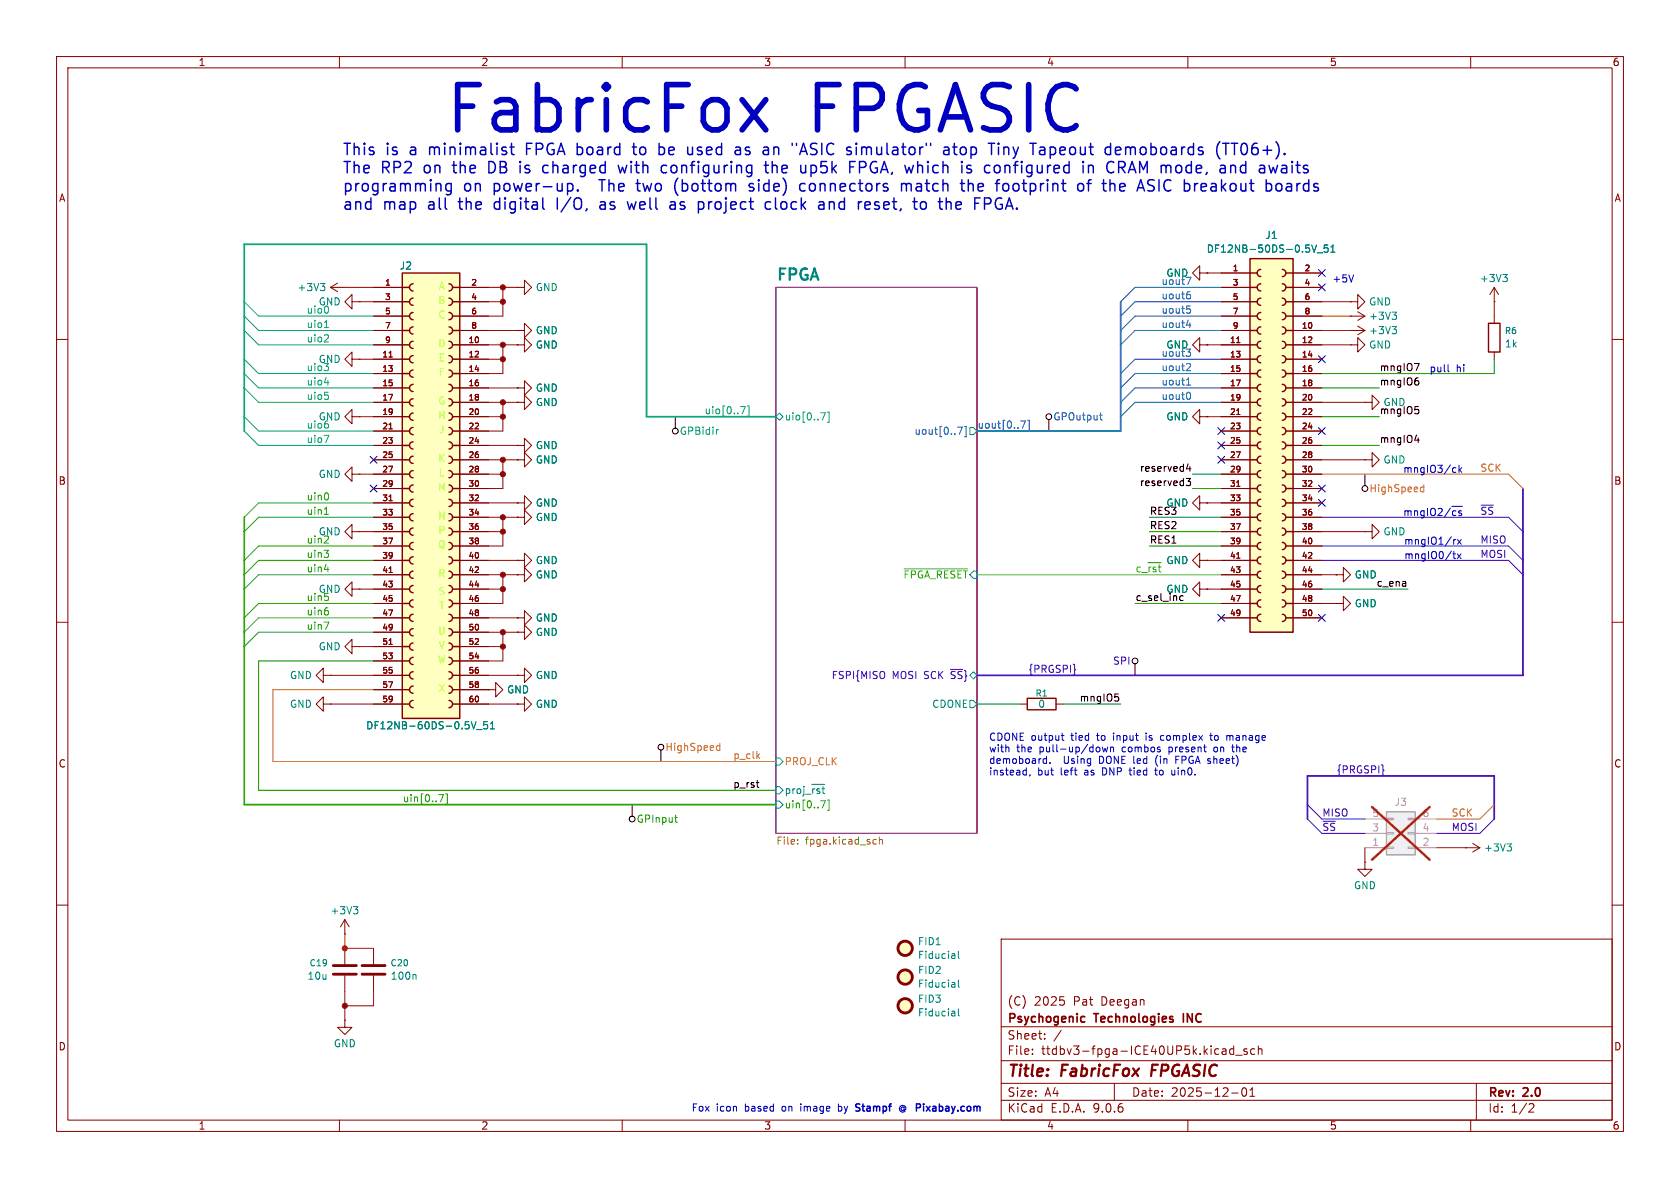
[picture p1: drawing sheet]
<svg xmlns="http://www.w3.org/2000/svg" width="297mm" height="210mm" viewBox="0 0 297 210" stroke-linecap="round" stroke-linejoin="round" font-family="sans-serif">
<path d="M0 0h297v210h-297z" fill="#fff" stroke="#fff" stroke-width=".18"/>
<g fill="none" stroke="#840000" stroke-width=".18">
<path d="M10 10h277v190h-277zM12 12h273v186h-273zM60 10v2M110 10v2M160 10v2M210 10v2M260 10v2M10 60h2M91.4 78.7h1.3v1.3l1.3-1.3-1.3-1.2v1.2M91.4 78.7h.1M285 60h2M91.4 81.3h1.3v1.3l1.3-1.3-1.3-1.3v1.3"/>
<path d="M91.4 81.3h.1M91.4 91.4h1.3v1.3l1.3-1.3-1.3-1.2v1.2M91.4 91.4h.1M91.4 88.9h1.3v1.3l1.3-1.3-1.3-1.3v1.3M91.4 88.9h.1M10 110h2M236.2 101.6h1.3v-1.3l1.3 1.3-1.3 1.3v-1.3M236.2 101.6h.1M285 110h2M57.1 124.5v1.2l-1.2-1.2 1.2-1.3v1.3h1.3M58.4 124.5h.1M241.3 152.4v1.3h1.3l-1.3 1.2-1.3-1.2h1.3"/>
<path d="M241.3 152.4h.1M259.1 149.9h.1M259.1 149.9h2.5M260.3 149.1l1.3 .8M261.6 149.9l-1.3 .7M10 160h2M177 166h108v32h-108zM187.4 176.2h.7M188 176.8l.2 .3-.2 .5M285 160h2M60 198v2M110 198v2"/>
<path d="M160 198v2M177 194.5h108M177 191.5h108M177 187.5h108M177 181.5h108M182.5 186.3v.1M182.5 185.5v.1M184.7 183.6v.1M184.7 182.8v.1M187.6 182.1l-1.3 2M197 191.5v3M210 198v2"/>
<path d="M216.5 185.4l.2 .2v.8M216.7 186.3l-.1 .1M216.7 185.8h-.1M217.7 193.2h1.2M218.1 184.9v1.5M218.1 185.5l-.4-.1-.3 .3v.4l.1 .2h.6M218.5 186.5h1.1M219.7 192.4l.2-.1a.81 .81 0 0 1 .6 .6 .81 .81 0 0 1-.3 .8l-.2 .1a.81 .81 0 0 1-.3-1.4zM220.5 185.5l-.4-.1-.2 .2 .1 .2 .5 .2v.3h-.6M221 193.8h.8M221 192.7l.4-.4v1.5M221.8 185.5l-.4-.1-.3 .3v.4l.1 .2h.6"/>
<path d="M222.5 185.5l.2-.1 .3 .1 .1 .9M222.5 184.9v1.5M260 198v2M261 191.5v6.5M270.5 195.1l.5 .1 .2 .3-1 1.1h1"/>
</g>
<path d="M203.7 188.2l-.2 2" fill="none" stroke="#840000" stroke-width=".4"/>
<path d="M191.3 179.7l.5 .1M209.2 179.2v1.5M191.8 180.6l-.5 .1" fill="none" stroke="#840000" stroke-width=".3"/>
<path d="M137.2 50.8h35.5v96.5h-35.5z" fill="none" stroke="#840084" stroke-width=".18"/>
<path d="M137.2 73.7l.6-.7 .6 .7-.6 .6zM171.4 75.6h.7l.6 .6-.6 .6h-.7zM137.2 134h.6l.6 .6-.6 .7h-.6zM137.2 139.1h.6l.6 .6-.6 .6h-.6zM143.5 138.7h2.3M171.4 123.8h.7l.6 .7-.6 .6h-.7zM137.2 141.6h.6l.6 .6-.6 .7h-.6zM266.4 149.2h.8l-.4 .5M267 149.7l.2 .2v.3l-.2 .2" fill="none" stroke="#008484" stroke-width=".18"/>
<path d="M145.9 141.5l-.5 1.3M146.6 141.4v1.8h-.3" fill="none" stroke="#2ea400" stroke-width=".18"/>
<path d="M159.9 100.6h11.1" fill="none" stroke="#4cb103" stroke-width=".18"/>
<path d="M169.3 75.5h.8l-.5 1.3M170.5 75.4h.3v1.8h-.3" fill="none" stroke="#0063c0" stroke-width=".18"/>
<path d="M145.1 73h.8l-.5 1.2M146.3 72.8h.3v1.9h-.3" fill="none" stroke="#01a67a" stroke-width=".18"/>
<path d="M141 149.1v.1M141 148.4v.2M154.6 148.4h.3M154.9 149.2h-.3M155.5 148.5l.1-.1h.3l.1 .8M155.5 148v1.2" fill="none" stroke="#848400" stroke-width=".18"/>
<path d="M245.1 143.5h5.1v7.6h-5.1z" fill="#f0f0f0"/>
<path d="M245.1 143.5h5.1v7.6h-5.1z" fill="none" stroke="#a1a1a1" stroke-width=".25"/>
<path d="M241.3 149.9h3.8M241.3 147.3h3.8M241.3 144.8h3.8M245.1 149.7h1.3v.3h-1.3zM245.1 147.2h1.3v.2h-1.3zM245.1 144.7h1.3v.2h-1.3zM248.9 149.7h1.3v.3h-1.3zM248.9 147.2h1.3v.2h-1.3zM248.9 144.7h1.3v.2h-1.3zM250.2 149.9h3.8M250.2 147.3h3.8M250.2 144.8h3.8" fill="none" stroke="#a1a1a1" stroke-width=".18"/>
<path d="M242.5 142.7l10.3 9.3M252.8 142.7l-10.3 9.3" fill="none" stroke="#ff2626" stroke-width=".46"/>
<path d="M57.1 119.4v1.3l-1.2-1.3 1.2-1.3v1.3h1.3M58.4 119.4h.1M62.2 114.3v1.3l-1.2-1.3 1.2-1.3v1.3h1.3M62.2 104.1v1.3l-1.2-1.3 1.2-1.2v1.2h1.3M63.5 114.3h.1M63.5 104.1h.1M236.2 106.7h1.3v-1.3l1.3 1.3-1.3 1.3v-1.3M236.2 106.7h.1" fill="none" stroke="#840000" stroke-width=".18"/>
<path d="M71.1 48.3h10.2v78.7h-10.2z" fill="#ffffc2"/>
<g fill="none" stroke="#840000" stroke-width=".25">
<path d="M71.1 48.3h10.2v78.7h-10.2zM71.1 50.8h1.3M71.1 53.3h1.3M71.1 55.9h1.3M71.1 58.4h1.3M73 50.2a.64 .64 0 0 0-.6 .6 .64 .64 0 0 0 .6 .6M73 52.7a.64 .64 0 0 0-.6 .6 .64 .64 0 0 0 .6 .7M73 55.2a.64 .64 0 0 0-.6 .7 .64 .64 0 0 0 .6 .6M73 57.8a.64 .64 0 0 0-.6 .6 .64 .64 0 0 0 .6 .7M79.4 50.2a.64 .64 0 0 1 .6 .6 .64 .64 0 0 1-.6 .6M79.4 52.7a.64 .64 0 0 1 .6 .6 .64 .64 0 0 1-.6 .7M79.4 55.2a.64 .64 0 0 1 .6 .7 .64 .64 0 0 1-.6 .6"/>
<path d="M79.4 57.8a.64 .64 0 0 1 .6 .6 .64 .64 0 0 1-.6 .7M80 50.8h1.3M80 53.3h1.3M80 55.9h1.3M80 58.4h1.3M71.1 61h1.3M71.1 63.5h1.3M71.1 66h1.3M71.1 68.6h1.3M71.1 71.1h1.3M71.1 73.7h1.3M71.1 76.2h1.3"/>
<path d="M71.1 78.7h1.3M73 60.3a.64 .64 0 0 0-.6 .7 .64 .64 0 0 0 .6 .6M73 62.9a.64 .64 0 0 0-.6 .6 .64 .64 0 0 0 .6 .6M73 65.4a.64 .64 0 0 0-.6 .6 .64 .64 0 0 0 .6 .7M73 67.9a.64 .64 0 0 0-.6 .7 .64 .64 0 0 0 .6 .6M73 70.5a.64 .64 0 0 0-.6 .6 .64 .64 0 0 0 .6 .7M73 73a.64 .64 0 0 0-.6 .7 .64 .64 0 0 0 .6 .6M73 75.6a.64 .64 0 0 0-.6 .6 .64 .64 0 0 0 .6 .6M73 78.1a.64 .64 0 0 0-.6 .6 .64 .64 0 0 0 .6 .7M79.4 60.3a.64 .64 0 0 1 .6 .7 .64 .64 0 0 1-.6 .6M79.4 62.9a.64 .64 0 0 1 .6 .6 .64 .64 0 0 1-.6 .6M79.4 65.4a.64 .64 0 0 1 .6 .6 .64 .64 0 0 1-.6 .7"/>
<path d="M79.4 67.9a.64 .64 0 0 1 .6 .7 .64 .64 0 0 1-.6 .6M79.4 70.5a.64 .64 0 0 1 .6 .6 .64 .64 0 0 1-.6 .7M79.4 73a.64 .64 0 0 1 .6 .7 .64 .64 0 0 1-.6 .6M79.4 75.6a.64 .64 0 0 1 .6 .6 .64 .64 0 0 1-.6 .6M79.4 78.1a.64 .64 0 0 1 .6 .6 .64 .64 0 0 1-.6 .7M80 61h1.3M80 63.5h1.3M80 66h1.3M80 68.6h1.3M80 71.1h1.3M80 73.7h1.3M80 76.2h1.3"/>
<path d="M80 78.7h1.3M71.1 81.3h1.3M71.1 83.8h1.3M71.1 86.4h1.3M71.1 88.9h1.3M71.1 91.4h1.3M71.1 94h1.3M71.1 96.5h1.3M71.1 99.1h1.3M73 80.6a.64 .64 0 0 0-.6 .7 .64 .64 0 0 0 .6 .6M73 83.2a.64 .64 0 0 0-.6 .6 .64 .64 0 0 0 .6 .7M73 85.7a.64 .64 0 0 0-.6 .7 .64 .64 0 0 0 .6 .6"/>
<path d="M73 88.3a.64 .64 0 0 0-.6 .6 .64 .64 0 0 0 .6 .6M73 90.8a.64 .64 0 0 0-.6 .6 .64 .64 0 0 0 .6 .7M73 93.3a.64 .64 0 0 0-.6 .7 .64 .64 0 0 0 .6 .6M73 95.9a.64 .64 0 0 0-.6 .6 .64 .64 0 0 0 .6 .7M73 98.4a.64 .64 0 0 0-.6 .7 .64 .64 0 0 0 .6 .6M79.4 80.6a.64 .64 0 0 1 .6 .7 .64 .64 0 0 1-.6 .6M79.4 83.2a.64 .64 0 0 1 .6 .6 .64 .64 0 0 1-.6 .7M79.4 85.7a.64 .64 0 0 1 .6 .7 .64 .64 0 0 1-.6 .6M79.4 88.3a.64 .64 0 0 1 .6 .6 .64 .64 0 0 1-.6 .6M79.4 90.8a.64 .64 0 0 1 .6 .6 .64 .64 0 0 1-.6 .7M79.4 93.3a.64 .64 0 0 1 .6 .7 .64 .64 0 0 1-.6 .6M79.4 95.9a.64 .64 0 0 1 .6 .6 .64 .64 0 0 1-.6 .7"/>
<path d="M79.4 98.4a.64 .64 0 0 1 .6 .7 .64 .64 0 0 1-.6 .6M80 81.3h1.3M80 83.8h1.3M80 86.4h1.3M80 88.9h1.3M80 91.4h1.3M80 94h1.3M80 96.5h1.3M80 99.1h1.3M71.1 101.6h1.3M71.1 104.1h1.3M71.1 106.7h1.3"/>
<path d="M71.1 109.2h1.3M71.1 111.8h1.3M71.1 114.3h1.3M71.1 116.8h1.3M71.1 119.4h1.3M73 101a.64 .64 0 0 0-.6 .6 .64 .64 0 0 0 .6 .6M73 103.5a.64 .64 0 0 0-.6 .6 .64 .64 0 0 0 .6 .7M73 106a.64 .64 0 0 0-.6 .7 .64 .64 0 0 0 .6 .6M73 108.6a.64 .64 0 0 0-.6 .6 .64 .64 0 0 0 .6 .7M73 111.1a.64 .64 0 0 0-.6 .7 .64 .64 0 0 0 .6 .6M73 113.7a.64 .64 0 0 0-.6 .6 .64 .64 0 0 0 .6 .6M73 116.2a.64 .64 0 0 0-.6 .6 .64 .64 0 0 0 .6 .7"/>
<path d="M73 118.7a.64 .64 0 0 0-.6 .7 .64 .64 0 0 0 .6 .6M79.4 101a.64 .64 0 0 1 .6 .6 .64 .64 0 0 1-.6 .6M79.4 103.5a.64 .64 0 0 1 .6 .6 .64 .64 0 0 1-.6 .7M79.4 106a.64 .64 0 0 1 .6 .7 .64 .64 0 0 1-.6 .6M79.4 108.6a.64 .64 0 0 1 .6 .6 .64 .64 0 0 1-.6 .7M79.4 111.1a.64 .64 0 0 1 .6 .7 .64 .64 0 0 1-.6 .6M79.4 113.7a.64 .64 0 0 1 .6 .6 .64 .64 0 0 1-.6 .6M79.4 116.2a.64 .64 0 0 1 .6 .6 .64 .64 0 0 1-.6 .7M79.4 118.7a.64 .64 0 0 1 .6 .7 .64 .64 0 0 1-.6 .6M80 101.6h1.3M80 104.1h1.3M80 106.7h1.3"/>
<path d="M80 109.2h1.3M80 111.8h1.3M80 114.3h1.3M80 116.8h1.3M80 119.4h1.3M71.1 121.9h1.3M71.1 124.5h1.3M73 121.3a.64 .64 0 0 0-.6 .6 .64 .64 0 0 0 .6 .7M73 123.8a.64 .64 0 0 0-.6 .7 .64 .64 0 0 0 .6 .6M79.4 121.3a.64 .64 0 0 1 .6 .6 .64 .64 0 0 1-.6 .7M79.4 123.8a.64 .64 0 0 1 .6 .7 .64 .64 0 0 1-.6 .6M80 121.9h1.3"/>
<path d="M80 124.5h1.3"/>
</g>
<g fill="none" stroke="#840000" stroke-width=".18">
<path d="M66 50.8h5.1M66 53.3h5.1M66 55.9h5.1M66 58.4h5.1M81.3 50.8h5.1M81.3 53.3h5.1M81.3 55.9h5.1M81.3 58.4h5.1M66 61h5.1M66 63.5h5.1M66 66h5.1M66 68.6h5.1"/>
<path d="M66 71.1h5.1M66 73.7h5.1M66 76.2h5.1M66 78.7h5.1M68.8 63.1h.6M68.8 75.8h.6M81.3 61h5.1M81.3 63.5h5.1M81.3 66h5.1M81.3 68.6h5.1M81.3 71.1h5.1M81.3 73.7h5.1"/>
<path d="M81.3 76.2h5.1M81.3 78.7h5.1M212.1 73.7v-1.3l-1.3 1.3 1.3 1.2v-1.2h1.3M213.4 73.7h.1M66 81.3h5.1M66 83.8h5.1M66 86.4h5.1M66 88.9h5.1M66 91.4h5.1M66 94h5.1M66 96.5h5.1M66 99.1h5.1"/>
<path d="M68.8 88.5h.6M81.3 81.3h5.1M81.3 83.8h5.1M81.3 86.4h5.1M81.3 88.9h5.1M81.3 91.4h5.1M81.3 94h5.1M81.3 96.5h5.1M81.3 99.1h5.1M212.1 99.1v-1.3l-1.3 1.3 1.3 1.2v-1.2h1.3M213.4 99.1h.1M66 101.6h5.1"/>
<path d="M66 104.1h5.1M66 106.7h5.1M66 109.2h5.1M66 111.8h5.1M66 114.3h5.1M66 116.8h5.1M66 119.4h5.1M68.8 101.2h.6M68.8 113.9h.6M81.3 101.6h5.1M81.3 104.1h5.1M81.3 106.7h5.1"/>
<path d="M81.3 109.2h5.1M81.3 111.8h5.1M81.3 114.3h5.1M81.3 116.8h5.1M81.3 119.4h5.1M66 121.9h5.1M66 124.5h5.1M81.3 121.9h5.1M81.3 124.5h5.1"/>
</g>
<path d="M84.2 127.6l-.5 1.2M84.3 129h.9M86.1 127.6h-.6v.6l.2-.1h.4l.1 .2-.1 .4-.1 .1-.5-.1M86.7 128.8h.7M86.7 127.9l.4-.3v1.2" fill="none" stroke="#008484" stroke-width=".18"/>
<path d="M221 45.7h7.6v66.1h-7.6z" fill="#ffffc2"/>
<g fill="none" stroke="#840000" stroke-width=".25">
<path d="M221 45.7h7.6v66.1h-7.6zM221 48.3h1.2M221 50.8h1.2M221 53.3h1.2M221 55.9h1.2M221 58.4h1.2M222.9 47.6a.64 .64 0 0 0-.6 .7 .64 .64 0 0 0 .6 .6M222.9 50.2a.64 .64 0 0 0-.6 .6 .64 .64 0 0 0 .6 .6M222.9 52.7a.64 .64 0 0 0-.6 .6 .64 .64 0 0 0 .6 .7M222.9 55.2a.64 .64 0 0 0-.6 .7 .64 .64 0 0 0 .6 .6M222.9 57.8a.64 .64 0 0 0-.6 .6 .64 .64 0 0 0 .6 .7M226.7 47.6a.64 .64 0 0 1 .6 .7 .64 .64 0 0 1-.6 .6"/>
<path d="M226.7 50.2a.64 .64 0 0 1 .6 .6 .64 .64 0 0 1-.6 .6M226.7 52.7a.64 .64 0 0 1 .6 .6 .64 .64 0 0 1-.6 .7M226.7 55.2a.64 .64 0 0 1 .6 .7 .64 .64 0 0 1-.6 .6M226.7 57.8a.64 .64 0 0 1 .6 .6 .64 .64 0 0 1-.6 .7M227.3 48.3h1.3M227.3 50.8h1.3M227.3 53.3h1.3M227.3 55.9h1.3M227.3 58.4h1.3M263.1 57.2h2.1v5h-2.1zM221 61h1.2M221 63.5h1.2"/>
<path d="M221 66h1.2M221 68.6h1.2M221 71.1h1.2M221 73.7h1.2M221 76.2h1.2M221 78.7h1.2M222.9 60.3a.64 .64 0 0 0-.6 .7 .64 .64 0 0 0 .6 .6M222.9 62.9a.64 .64 0 0 0-.6 .6 .64 .64 0 0 0 .6 .6M222.9 65.4a.64 .64 0 0 0-.6 .6 .64 .64 0 0 0 .6 .7M222.9 67.9a.64 .64 0 0 0-.6 .7 .64 .64 0 0 0 .6 .6M222.9 70.5a.64 .64 0 0 0-.6 .6 .64 .64 0 0 0 .6 .7M222.9 73a.64 .64 0 0 0-.6 .7 .64 .64 0 0 0 .6 .6"/>
<path d="M222.9 75.6a.64 .64 0 0 0-.6 .6 .64 .64 0 0 0 .6 .6M222.9 78.1a.64 .64 0 0 0-.6 .6 .64 .64 0 0 0 .6 .7M226.7 60.3a.64 .64 0 0 1 .6 .7 .64 .64 0 0 1-.6 .6M226.7 62.9a.64 .64 0 0 1 .6 .6 .64 .64 0 0 1-.6 .6M226.7 65.4a.64 .64 0 0 1 .6 .6 .64 .64 0 0 1-.6 .7M226.7 67.9a.64 .64 0 0 1 .6 .7 .64 .64 0 0 1-.6 .6M226.7 70.5a.64 .64 0 0 1 .6 .6 .64 .64 0 0 1-.6 .7M226.7 73a.64 .64 0 0 1 .6 .7 .64 .64 0 0 1-.6 .6M226.7 75.6a.64 .64 0 0 1 .6 .6 .64 .64 0 0 1-.6 .6M226.7 78.1a.64 .64 0 0 1 .6 .6 .64 .64 0 0 1-.6 .7M227.3 61h1.3M227.3 63.5h1.3"/>
<path d="M227.3 66h1.3M227.3 68.6h1.3M227.3 71.1h1.3M227.3 73.7h1.3M227.3 76.2h1.3M227.3 78.7h1.3M221 81.3h1.2M221 83.8h1.2M221 86.4h1.2M221 88.9h1.2M221 91.4h1.2M221 94h1.2"/>
<path d="M221 96.5h1.2M221 99.1h1.2M222.9 80.6a.64 .64 0 0 0-.6 .7 .64 .64 0 0 0 .6 .6M222.9 83.2a.64 .64 0 0 0-.6 .6 .64 .64 0 0 0 .6 .7M222.9 85.7a.64 .64 0 0 0-.6 .7 .64 .64 0 0 0 .6 .6M222.9 88.3a.64 .64 0 0 0-.6 .6 .64 .64 0 0 0 .6 .6M222.9 90.8a.64 .64 0 0 0-.6 .6 .64 .64 0 0 0 .6 .7M222.9 93.3a.64 .64 0 0 0-.6 .7 .64 .64 0 0 0 .6 .6M222.9 95.9a.64 .64 0 0 0-.6 .6 .64 .64 0 0 0 .6 .7M222.9 98.4a.64 .64 0 0 0-.6 .7 .64 .64 0 0 0 .6 .6M226.7 80.6a.64 .64 0 0 1 .6 .7 .64 .64 0 0 1-.6 .6M226.7 83.2a.64 .64 0 0 1 .6 .6 .64 .64 0 0 1-.6 .7"/>
<path d="M226.7 85.7a.64 .64 0 0 1 .6 .7 .64 .64 0 0 1-.6 .6M226.7 88.3a.64 .64 0 0 1 .6 .6 .64 .64 0 0 1-.6 .6M226.7 90.8a.64 .64 0 0 1 .6 .6 .64 .64 0 0 1-.6 .7M226.7 93.3a.64 .64 0 0 1 .6 .7 .64 .64 0 0 1-.6 .6M226.7 95.9a.64 .64 0 0 1 .6 .6 .64 .64 0 0 1-.6 .7M226.7 98.4a.64 .64 0 0 1 .6 .7 .64 .64 0 0 1-.6 .6M227.3 81.3h1.3M227.3 83.8h1.3M227.3 86.4h1.3M227.3 88.9h1.3M227.3 91.4h1.3M227.3 94h1.3"/>
<path d="M227.3 96.5h1.3M227.3 99.1h1.3M221 101.6h1.2M221 104.1h1.2M221 106.7h1.2M221 109.2h1.2M222.9 101a.64 .64 0 0 0-.6 .6 .64 .64 0 0 0 .6 .6M222.9 103.5a.64 .64 0 0 0-.6 .6 .64 .64 0 0 0 .6 .7M222.9 106a.64 .64 0 0 0-.6 .7 .64 .64 0 0 0 .6 .6M222.9 108.6a.64 .64 0 0 0-.6 .6 .64 .64 0 0 0 .6 .7M226.7 101a.64 .64 0 0 1 .6 .6 .64 .64 0 0 1-.6 .6M226.7 103.5a.64 .64 0 0 1 .6 .6 .64 .64 0 0 1-.6 .7"/>
<path d="M226.7 106a.64 .64 0 0 1 .6 .7 .64 .64 0 0 1-.6 .6M226.7 108.6a.64 .64 0 0 1 .6 .6 .64 .64 0 0 1-.6 .7M227.3 101.6h1.3M227.3 104.1h1.3M227.3 106.7h1.3M227.3 109.2h1.3M181.6 123.4h5.1v2.1h-5.1z"/>
</g>
<g fill="none" stroke="#840000" stroke-width=".18">
<path d="M58.4 50.8h2.6M58.4 50.8l1.3 .8M59.7 50l-1.3 .8M61 50.8h.1M62.2 53.3v1.3l-1.2-1.3 1.2-1.2v1.2h1.3M63.5 53.3h.1M66 50.8h5.1M66 53.3h5.1M66 55.9h5.1M66 58.4h5.1M81.3 50.8h5.1M81.3 53.3h5.1"/>
<path d="M81.3 55.9h5.1M81.3 58.4h5.1M91.4 58.4h1.3v1.3l1.3-1.3-1.3-1.2v1.2M91.4 58.4h.1M91.4 50.8h1.3v1.3l1.3-1.3-1.3-1.3v1.3M91.4 50.8h.1M212.1 48.3v-1.3l-1.3 1.3 1.3 1.2v-1.2h1.3M213.4 48.3h.1M215.9 48.3h5.1M215.9 50.8h5.1M215.9 53.3h5.1M215.9 55.9h5.1"/>
<path d="M215.9 58.4h5.1M228.6 48.3h5.1M228.6 50.8h5.1M228.6 53.3h5.1M228.6 55.9h5.1M228.6 58.4h5.1M238.8 58.4h.1M238.8 55.9h.1M238.8 53.3h1.2v-1.2l1.3 1.2-1.3 1.3v-1.3M238.8 53.3h.1M238.8 55.9h2.5M238.8 58.4h2.5"/>
<path d="M240 57.7l1.3 .7M240 55.1l1.3 .8M241.3 58.4l-1.3 .8M241.3 55.9l-1.3 .7M264.2 53.3h.1M264.2 50.8l-.8 1.3M264.2 50.8l.7 1.3M264.2 50.8v2.5M264.2 55.9v1.3M62.2 63.5v1.3l-1.2-1.3 1.2-1.3v1.3h1.3M62.2 73.7v1.2l-1.2-1.2 1.2-1.3v1.3h1.3M63.5 63.5h.1"/>
<path d="M63.5 73.7h.1M66 61h5.1M66 63.5h5.1M66 66h5.1M66 68.6h5.1M66 71.1h5.1M66 73.7h5.1M66 76.2h5.1M66 78.7h5.1M68.8 63.1h.6M68.8 75.8h.6M81.3 61h5.1"/>
<path d="M81.3 63.5h5.1M81.3 66h5.1M81.3 68.6h5.1M81.3 71.1h5.1M81.3 73.7h5.1M81.3 76.2h5.1M81.3 78.7h5.1M91.4 61h1.3v1.2l1.3-1.2-1.3-1.3v1.3M91.4 61h.1M91.4 71.1h1.3v1.3l1.3-1.3-1.3-1.2v1.2M91.4 71.1h.1M91.4 68.6h1.3v1.3l1.3-1.3-1.3-1.3v1.3"/>
<path d="M91.4 68.6h.1M91.4 78.7h.1M212.1 61v-1.3l-1.3 1.3 1.3 1.2v-1.2h1.3M213.4 61h.1M213.4 73.7h.1M215.9 61h5.1M215.9 63.5h5.1M215.9 66h5.1M215.9 68.6h5.1M215.9 71.1h5.1M215.9 73.7h5.1M215.9 76.2h5.1"/>
<path d="M215.9 78.7h5.1M218.6 60.6h.6M218.6 73.3h.6M228.6 61h5.1M228.6 63.5h5.1M228.6 66h5.1M228.6 68.6h5.1M228.6 71.1h5.1M228.6 73.7h5.1M228.6 76.2h5.1M228.6 78.7h5.1M238.8 61h1.2v-1.3l1.3 1.3-1.3 1.2v-1.2"/>
<path d="M238.8 61h.1M241.3 71.1h1.3v-1.2l1.2 1.2-1.2 1.3v-1.3M241.3 71.1h.1M264.2 62.2v1.3M62.2 94v1.3l-1.2-1.3 1.2-1.3v1.3h1.3M62.2 83.8v1.3l-1.2-1.3 1.2-1.2v1.2h1.3M63.5 94h.1M63.5 83.8h.1M66 81.3h5.1M66 83.8h5.1M66 86.4h5.1M66 88.9h5.1"/>
<path d="M66 91.4h5.1M66 94h5.1M66 96.5h5.1M66 99.1h5.1M68.8 88.5h.6M81.3 81.3h5.1M81.3 83.8h5.1M81.3 86.4h5.1M81.3 88.9h5.1M81.3 91.4h5.1M81.3 94h5.1M81.3 96.5h5.1"/>
<path d="M81.3 99.1h5.1M91.4 99.1h1.3v1.2l1.3-1.2-1.3-1.3v1.3M91.4 99.1h.1M91.4 88.9h.1M91.4 91.4h.1M91.4 81.3h.1M212.1 88.9v-1.3l-1.3 1.3 1.3 1.3v-1.3h1.3M213.4 88.9h.1M213.4 99.1h.1M215.9 81.3h5.1M215.9 83.8h5.1M215.9 86.4h5.1"/>
<path d="M215.9 88.9h5.1M215.9 91.4h5.1M215.9 94h5.1M215.9 96.5h5.1M215.9 99.1h5.1M218.6 86h.6M218.6 98.7h.6M228.6 81.3h5.1M228.6 83.8h5.1M228.6 86.4h5.1M228.6 88.9h5.1M228.6 91.4h5.1"/>
<path d="M228.6 94h5.1M228.6 96.5h5.1M228.6 99.1h5.1M241.3 81.3h1.3v-1.3l1.2 1.3-1.2 1.3v-1.3M241.3 81.3h.1M241.3 94h1.3v-1.3l1.2 1.3-1.2 1.3v-1.3M241.3 94h.1M66 101.6h5.1M66 104.1h5.1M66 106.7h5.1M66 109.2h5.1M66 111.8h5.1"/>
<path d="M66 114.3h5.1M66 116.8h5.1M66 119.4h5.1M68.8 101.2h.6M68.8 113.9h.6M81.3 101.6h5.1M81.3 104.1h5.1M81.3 106.7h5.1M81.3 109.2h5.1M81.3 111.8h5.1M81.3 114.3h5.1M81.3 116.8h5.1"/>
<path d="M81.3 119.4h5.1M91.4 101.6h1.3v1.3l1.3-1.3-1.3-1.3v1.3M91.4 101.6h.1M91.4 109.2h1.3v1.3l1.3-1.3-1.3-1.2v1.2M91.4 109.2h.1M91.4 119.4h1.3v1.3l1.3-1.3-1.3-1.3v1.3M91.4 119.4h.1M91.4 111.8h1.3v1.2l1.3-1.2-1.3-1.3v1.3M91.4 111.8h.1M212.1 104.1v-1.2l-1.3 1.2 1.3 1.3v-1.3h1.3M213.4 104.1h.1M215.9 101.6h5.1"/>
<path d="M215.9 104.1h5.1M215.9 106.7h5.1M215.9 109.2h5.1M228.6 101.6h5.1M228.6 104.1h5.1M228.6 106.7h5.1M228.6 109.2h5.1M236.2 106.7h.1M236.2 101.6h.1M66 124.5h5.1M66 121.9h5.1M81.3 124.5h5.1"/>
<path d="M81.3 121.9h5.1M86.4 121.9h1.2v1.3l1.3-1.3-1.3-1.2v1.2M86.4 121.9h.1M91.4 124.5h1.3v1.2l1.3-1.2-1.3-1.3v1.3M91.4 124.5h.1M180.3 124.5h1.3M186.7 124.5h1.3M61 165.1h.1M61 162.6v2.5M61 167.6v2.8M61 172.5v2.8M61 162.6l.7 1.2"/>
<path d="M61 162.6l-.8 1.2M66 167.6v2.8M66 172.5v2.8M61 180.3v1.3h-1.3l1.3 1.3 1.2-1.3h-1.2M61 180.3h.1"/>
</g>
<g fill="none" stroke="#008484" stroke-width=".18">
<path d="M56.6 50.1h.8l-.4 .5M57.2 50.6l.2 .2v.3l-.2 .3M232.7 43.3l-.4 1.3M232.9 44.7h.9M234.7 43.3h-.6v.6l.2-.1 .4 .1 .1 .1-.1 .5-.1 .1-.5-.1M235.3 44.6h.7M235.3 43.7l.3-.4v1.3M246.1 57.7h.8l-.4 .5M246.1 55.2h.8l-.4 .5M246.6 58.2l.3 .3v.3l-.3 .2M246.6 55.7l.3 .2v.3l-.3 .3M265.7 48.5h.8l-.5 .5"/>
<path d="M266.2 49l.3 .2v.3l-.3 .3M84.2 127.6l-.5 1.2M84.3 129h.9M86.1 127.6h-.6v.6l.2-.1h.4l.1 .2-.1 .4-.1 .1-.5-.1M86.7 128.8h.7M86.7 127.9l.4-.3v1.2M62.5 160.3h.8l-.5 .5M63 160.8l.3 .2v.3l-.3 .2M73.4 172.3l.1 .1v.7M168.8 168.6v.8M168.8 173.7v.8M168.8 178.8v.8"/>
<path d="M168.8 169.4h-.1M168.8 168.9h-.1M168.8 179.5l-.1 .1M168.8 179l-.1 .1M168.8 174.5h-.1M168.8 174h-.1M169.4 168.2v1.1l.2 .1M169.4 173.2v1.1l.2 .2M169.4 178.3v1.1l.2 .2"/>
</g>
<g fill="none" stroke="#840000" stroke-width=".51">
<path d="M58.9 170.7h4.1M58.9 172.2h4.1M64 170.7h4.1M64 172.2h4.1"/>
<circle cx="160" cy="172.7" r="1.27"/>
<circle cx="160" cy="177.8" r="1.27"/>
<circle cx="160" cy="167.6" r="1.27"/>
</g>
<g fill="#ffffc2" stroke="#ffffc2" stroke-width=".18">
<circle cx="160" cy="167.6" r="1.27"/>
<circle cx="160" cy="177.8" r="1.27"/>
<circle cx="160" cy="172.7" r="1.27"/>
</g>
<g fill="none" stroke="#000" stroke-width=".18">
<path d="M119.4 73.7v2M185.4 74.2v2M250 64.3h.9l-.5 1.2M250.1 77.8h.8M250.2 71.9h.6M250.5 66.8h.2M250.6 67.3l.2 .2v.3l-.2 .3M250.6 72.4l.2 .2v.3l-.2 .2M250.7 77.4v.8M209.7 84.6h.8l-.4 .5 .3 .1v.5l-.2 .1h-.4M210.1 82l-.3 .9h.7M210.4 82.5v.8"/>
<path d="M241.3 83.8v2.1M200.7 117.3v2.1M208.6 106l.2 .2 .4-.1M116.8 132.6v2M133.7 138.3h.5M133.9 139.1l.3 .1M197.1 122.7h.6M197.5 123.2l.3 .2v.3l-.3 .2M111.8 142.2v2.1"/>
<circle cx="119.4" cy="76.2" r=".51"/>
<circle cx="185.4" cy="73.7" r=".51"/>
<circle cx="241.3" cy="86.4" r=".51"/>
<circle cx="200.7" cy="116.8" r=".51"/>
<circle cx="116.8" cy="132.1" r=".51"/>
<circle cx="111.8" cy="144.8" r=".51"/>
</g>
<path d="M233.7 83.8h33l2.5 2.6M251.2 86.9h.5M251.2 86.2h.5M251.7 85.7v1.2M66 121.9h-17.7v12.7h88.9M126.8 132.6h.5M126.8 131.9h.5M127.3 131.4v1.3M133.9 133.6l.4 .5M134.3 133.3l-.5 .4M264.2 142.2l-2.6 2.6h-7.6" fill="none" stroke="#ed8200" stroke-width=".18"/>
<g fill="none" stroke="#2ea400" stroke-width=".18">
<path d="M57.3 97.3h.8l-.4 .5M57.4 90.9h.7M58 87.2l.1 .4-.1 .7M58 97.8l.1 .2-.1 .5M58 95.3l-.7 .7h.8M66 88.9h-20.3l-2.5 2.5M66 96.5h-20.3l-2.5 2.6M66 91.4h-20.3l-2.5 2.6M66 99.1h-20.3l-2.5 2.5M57.3 110h.8l-.5 1.2M57.4 100.7h.7M58 108l.1 .2-.1 .4"/>
<path d="M58.1 105.6l-.1 .5M66 111.8h-20.3l-2.5 2.5M66 109.2h-20.3l-2.5 2.6M66 101.6h-20.3l-2.5 2.5M66 106.7h-20.3l-2.5 2.5M77.6 140.5h.8l-.5 1.2M78.8 140.3h.3v1.9h-.3M119.3 144.5h.5M119.5 145.3l.3 .1"/>
</g>
<g fill="none" stroke="#0063c0" stroke-width=".18">
<path d="M209.8 57.5h.7M209.8 54.1h.6M209.9 54.6h.3l.3 .2-.1 .5-.5 .1M210 52h.2l.3 .3-.1 .4-.4 .1M210.1 51.6h.3M210.4 57.1v.8M210.5 49l-.5 1.3M215.9 50.8h-15.2l-2.6 2.5M215.9 53.3h-15.2l-2.6 2.6M215.9 55.9h-15.2l-2.6 2.5M215.9 58.4h-15.2l-2.6 2.6M180.4 74.4h.9l-.6 1.3"/>
<path d="M181.6 74.3h.4v1.8h-.4M194.4 73.4h.5M194.6 74.1l.3 .1M209.8 68.1h.7M209.9 67.1l.2-.3v1.3M209.9 64.3h.5l.1 .3-.8 .9h.8M210.2 69.3a.79 .79 0 0 1 0 1.3M210.5 62.4l-.1 .5-.5 .1M215.9 66h-15.2l-2.6 2.6M215.9 63.5h-15.2l-2.6 2.5M215.9 68.6h-15.2l-2.6 2.5M215.9 71.1h-15.2l-2.6 2.6"/>
</g>
<g fill="none" stroke="#01a67a" stroke-width=".18">
<path d="M43.2 55.9l2.5 2.5h20.3M43.2 53.3l2.5 2.6h20.3M43.2 58.4l2.5 2.6h20.3M57.4 57.9h.7M58 59.2l.1 .2-.1 .3-.7 .7h.8M58.1 54.6l-.1 .6M43.2 63.5l2.5 2.5h20.3M43.2 73.7l2.5 2.5h20.3M43.2 76.2l2.5 2.5h20.3M43.2 68.6l2.5 2.5h20.3M43.2 66l2.5 2.6h20.3M57.3 77h.8l-.5 1.2"/>
<path d="M57.4 67.6h.7M57.4 69.3h.6M58 69.9l.1 .2-.1 .4M58.1 65l-.1 .5M58.1 75.1l-.1 .5M127 75.9l-.2 .1M130.9 71.9h.9l-.6 1.2M132.1 71.8h.3v1.8h-.3"/>
</g>
<path d="M233.7 99.1h33l2.5 2.5M233.7 91.4h33l2.5 2.6M233.7 96.5h33l2.5 2.6M190 118.3l.2 .1h-.2M244.5 136.1l.2 .1h-.2M231.1 144.8l2.6 2.5h7.6M231.1 142.2l2.6 2.6h7.6M264.2 144.8l-2.6 2.5h-7.6" fill="none" stroke="#5000c0" stroke-width=".18"/>
<path d="M198.1 53.3v22.9h-25.4" fill="none" stroke="#0063c0" stroke-width=".3"/>
<path d="M269.2 86.4v33h-96.5M231.1 144.8v-7.6h33.1v7.6" fill="none" stroke="#5000c0" stroke-width=".3"/>
<path d="M137.2 73.7h-22.9v-30.5h-71.1v33" fill="none" stroke="#01a67a" stroke-width=".3"/>
<path d="M43.2 91.4v50.8h94" fill="none" stroke="#2ea400" stroke-width=".3"/>
<g fill="none" stroke="#9f0009" stroke-width=".18">
<path d="M63.5 53.3h2.5M86.4 53.3h2.5M86.4 58.4h5M86.4 50.8h5M88.9 50.8v5.1h-2.5M213.4 48.3h2.5M233.7 53.3h5.1M63.5 73.7h2.5M63.5 63.5h2.5M86.4 61h5M86.4 78.7h5M86.4 71.1h5"/>
<path d="M86.4 73.7h2.5M86.4 63.5h2.5M86.4 68.6h5M88.9 61v5h-2.5M88.9 71.1v5.1h-2.5M213.4 61h2.5M213.4 73.7h2.5M233.7 61h5.1M233.7 71.1h7.6M63.5 83.8h2.5M63.5 94h2.5M86.4 88.9h5"/>
<path d="M86.4 91.4h5M86.4 99.1h5M86.4 83.8h2.5M86.4 81.3h5M86.4 94h2.5M88.9 81.3v5.1h-2.5M88.9 91.4v5.1h-2.5M213.4 88.9h2.5M213.4 99.1h2.5M233.7 81.3h7.6M233.7 94h7.6M58.4 119.4h7.6"/>
<path d="M63.5 104.1h2.5M63.5 114.3h2.5M86.4 111.8h5M86.4 101.6h5M86.4 104.1h2.5M86.4 119.4h5M86.4 114.3h2.5M86.4 109.2h5M88.9 101.6v5.1h-2.5M88.9 111.8v5h-2.5M213.4 104.1h2.5M233.7 106.7h2.5"/>
<path d="M233.7 101.6h2.5M58.4 124.5h7.6M86.4 124.5h5M241.3 149.9v2.5M61 175.3v5M66 175.3v2.5h-5"/>
</g>
<g fill="none" stroke="#008400" stroke-width=".18">
<path d="M233.7 73.7h10.1M233.7 68.6h10.1M233.7 78.7h10.1M264.2 63.5v2.5h-30.5M203.2 94h12.7M203.2 96.5h12.7M203.2 91.4h12.7M210.8 83.8h5.1M210.8 86.4h5.1M66 116.8h-20.3v22.9h91.5M200.7 106.7h15.2M233.7 104.1h15.2"/>
<path d="M172.7 124.5h7.6M188 124.5h10.1"/>
</g>
<path d="M61 50.8h5M233.7 55.9h5.1M233.7 58.4h5.1M264.2 53.3v2.6M254 149.9h5.1M61 165.1v2.5h5" fill="none" stroke="#cf0f00" stroke-width=".18"/>
<path d="M172.7 101.6h43.2" fill="none" stroke="#4cb103" stroke-width=".18"/>
<g fill="none" stroke="#000084" stroke-width=".18">
<path d="M233.1 47.7l1.2 1.2M233.1 50.2l1.2 1.2M234.3 47.7l-1.2 1.2M234.3 50.2l-1.2 1.2M215.3 75.6l1.2 1.2M215.3 78.1l1.2 1.2M216.5 75.6l-1.2 1.2M216.5 78.1l-1.2 1.2M233.1 62.9l1.2 1.2M233.1 75.6l1.2 1.2M234.3 62.9l-1.2 1.2M234.3 75.6l-1.2 1.2"/>
<path d="M65.4 85.8l1.2 1.2M65.4 80.7l1.2 1.2M66.6 85.8l-1.2 1.2M66.6 80.7l-1.2 1.2M215.3 80.7l1.2 1.2M216.5 80.7l-1.2 1.2M233.1 85.8l1.2 1.2M233.1 88.3l1.2 1.2M234.3 85.8l-1.2 1.2M234.3 88.3l-1.2 1.2M215.3 108.6l1.2 1.2M216.5 108.6l-1.2 1.2"/>
<path d="M233.1 108.6l1.2 1.2M234.3 108.6l-1.2 1.2"/>
</g>
<g fill="none" stroke="#0000c2" stroke-width=".18">
<path d="M239.3 48.6l-.4 1.3M256 64.5v1.1l.2 .1M256.8 97.9h.5M257 95.4v.8M257 97.5v1.1l.3 .2M257 82.7h.4M257.4 95.4l-.4 .2M257.4 83.5h-.4M257.6 97.9l.7 .9M257.7 95.4l.6 .8M257.9 82.2v1.3M258.1 83l.3 .5"/>
<path d="M258.3 97.9l-.7 .9M258.3 95.4l-.6 .8M258.4 82.7l-.5 .5M181.3 136.2h.1M181.4 135.7v1.3M181.4 136.9l-.1 .1M182.1 136.9l-.1 .3M185 133.7v1.3M185 134.9l-.4 .1M185.6 134.8v.2M187.6 130h.5M187.8 129.6v1.1l.3 .2"/>
<path d="M194.4 132.2v.6M194.9 132.1l.2 .8 .3-.6 .2 .6 .2-.8M196.3 132.1v.8M196.3 132.2l.2-.1h.3l.1 .8M199.6 136.2h.5M199.8 135.7v1.2M202.6 129.6v.1M202.6 130v.9M204.1 136.2h.5M204.3 135.7v1.1l.3 .2M204.4 133.9l-.1 .5 .1 .7M205.6 130l-.3 .1-.1 .2v.4l.4 .2"/>
<path d="M207.1 136.8l.2 .2 .4-.1M207.9 134.3h.4M207.9 133.7v1.3M213.9 130h.4M214 129.6v1.1l.3 .2M214.7 132.1l-.1 .2 .1 .6M217.1 130l.3 .2M217.4 130.2v.7M217.6 130l-.2 .2M217.9 131.6v1.1l.3 .2M141.6 195.1v.2M148.2 195.1v1.3"/>
<path d="M148.2 196.4h.4M148.6 195.6h-.4M159.8 195.8a.31 .31 0 0 0-.4 0 .31 .31 0 0 0 0 .4 .31 .31 0 0 0 .4 0M159.8 195.7v.5M159.8 196.2h.2a.55 .55 0 0 0-.3-.8 .55 .55 0 0 0-.7 .6 .61 .61 0 0 0 .4 .5 .61 .61 0 0 0 .6-.1"/>
</g>
<g fill="none" stroke="#0000c2" stroke-width=".25">
<path d="M79.2 32.4l.6 .1M79.8 32.4v1.7a.54 .54 0 0 1-.7 .3M79.8 33.7l-.6 .1M86.4 28.5v2h.5M87.5 35.8l-.1 .2 .1 .8M96.1 30.5h.6M96.7 29.2l-.6 .1M98.5 35v2M102.1 33.6l.1 .1-.1 .1M102.1 33.6l-.1 .1 .1 .1M102.1 33.6v.2M106.1 35.7h.2h.6"/>
<path d="M106.8 36.2h-.5a.39 .39 0 0 0-.3 .4 .39 .39 0 0 0 .3 .4h.5M109.3 29.2l.4 1.3 .3-.9 .4 .9M111.3 37l.4-1 .3 1M112.4 32.4h.8M112.7 33.5l.3 .3M117.7 29.2l.2 .1M117.9 30.5h-.2M118.7 35.7h.4l.3 .2v1.1M119.4 36.9l-.7 .1M119.4 36.1l-.7 .1M119.5 34l.4 .5M125.3 35.7v1.3"/>
<path d="M125.4 35.8l-.1 .2M132.5 32.5l-.1 .2 .1 .3 .7 .2 .1 .3-.3 .3-.6-.1M135.1 29.2h.8M135.4 30.3l.1 .2h.4M136.5 28.5v2M136.8 26v1.3M137.1 35v1.7l.3 .3M137.1 26l-.3 .2M137.1 29.2h-.3l-.3 .2M141.8 32.4l.5 .1M142.3 33.7l-.5 .1M143.4 30.5h.6"/>
<path d="M143.4 29.2v2M144 29.2l-.6 .1M146.6 35.7v1.3M147.4 35.7a.54 .54 0 0 0-.8 .1M152.9 29.5l-.9 .1M154.6 36.9l.2 .1M154.7 35.7l-.1 .2 .1 .3M159.7 32.4l-.2 .1M160 32.4l.2 .3M160.2 32.7v1.1M160.5 32.4l-.3 .3M160.8 32.4l.3 .3v1.1"/>
<path d="M163.7 35.8l.1 .2-.1 .8M169.1 36.9l.6 .1M169.7 35.7h-.6M170 36.1l-1 .2M171.2 31.8v2M171.5 32.4l-.3 .2M171.8 32.4l.2 .3v1.1M176.3 35.1a1.14 1.14 0 0 0 .3 1.9M177.7 29.2v1.3M177.8 29.3l-.1 .1M178.1 32.5l.2 .3v.6l-.3 .4M192.4 32.1v1.7"/>
<path d="M198.2 32.4l-.2 .3v.8l.2 .3M198.9 32.9l-.9 .2M199 26v1.3M199.7 30h.9M199.8 26.1a.54 .54 0 0 0-.8 .1M200.1 28.5l-.6 2M217.7 25.3h1.1M218.2 25.3v2M219.7 29.2h.3M219.9 25.3a1.25 1.25 0 0 0 0 2M220.2 30.5h-.5M220.2 28.5v2"/>
<path d="M227.4 29.3l.1 1.2M227.5 30.5h-.2M227.5 29.7l-.2 .1M227.5 32.5l.2-.1 .5 .1M228.3 32.9l-.6 .1a.39 .39 0 0 0-.3 .4 .39 .39 0 0 0 .3 .4l.6-.1M157.1 195.6h.5M157.5 195.1h.1M172.8 195.6h.4l.1 .8"/>
</g>
<path d="M131.2 17.6l4.2 5.4M135.4 17.6l-4.2 5.4" fill="none" stroke="#0000c2" stroke-width="1"/>
<g fill="#9f0009" stroke="#9f0009" stroke-width=".18">
<circle cx="61" cy="177.8" r=".46"/>
<circle cx="88.9" cy="111.8" r=".46"/>
<circle cx="88.9" cy="114.3" r=".46"/>
<circle cx="88.9" cy="94" r=".46"/>
<circle cx="88.9" cy="83.8" r=".46"/>
<circle cx="88.9" cy="91.4" r=".46"/>
<circle cx="88.9" cy="101.6" r=".46"/>
<circle cx="88.9" cy="104.1" r=".46"/>
<circle cx="88.9" cy="81.3" r=".46"/>
<circle cx="88.9" cy="61" r=".46"/>
<circle cx="88.9" cy="53.3" r=".46"/>
<circle cx="88.9" cy="71.1" r=".46"/>
<circle cx="88.9" cy="63.5" r=".46"/>
<circle cx="88.9" cy="50.8" r=".46"/>
<circle cx="88.9" cy="73.7" r=".46"/>
</g>
<circle cx="61" cy="167.6" r=".46" fill="#cf0f00" stroke="#cf0f00" stroke-width=".18"/>
<g font-size="11.1" fill="#0000c2">
<text x="78.3" y="24.8">FabricFox</text>
<text x="143.3" y="24.8">FPGASIC</text>
</g>
<g font-size="2.8" fill="#0000c2">
<text x="60.5" y="27.8">This</text>
<text x="68.2" y="27.8">is</text>
<text x="72.7" y="27.8">a</text>
<text x="76.4" y="27.8">minimalist</text>
<text x="93.9" y="27.8">FPGA board</text>
<text x="113.6" y="27.8">to</text>
<text x="118.4" y="27.8">be</text>
<text x="123.8" y="27.8">used</text>
<text x="132.7" y="27.8">as</text>
<text x="138" y="27.8">an</text>
<text x="143.5" y="27.8">&quot;ASIC</text>
<text x="153.5" y="27.8">simulator&quot;</text>
<text x="171" y="27.8">atop</text>
<text x="179.4" y="27.8">Tiny</text>
<text x="187.1" y="27.8">Tapeout</text>
<text x="200.6" y="27.8">demoboards</text>
<text x="220.6" y="27.8">(TT06+).</text>
<text x="60.5" y="31">The</text>
<text x="60.5" y="34.2">programming</text>
<text x="67.4" y="31">RP2</text>
<text x="75.2" y="31">on</text>
<text x="80.7" y="31">the</text>
<text x="82" y="34.2">on</text>
<text x="87.2" y="31">DB is</text>
<text x="87.5" y="34.2">power-up.</text>
<text x="97.6" y="31">charged</text>
<text x="106.9" y="34.2">The</text>
<text x="111.4" y="31">with</text>
<text x="113.9" y="34.2">two</text>
<text x="119.3" y="31">configuring</text>
<text x="120.8" y="34.2">(bottom</text>
<text x="134.4" y="34.2">side)</text>
<text x="138" y="31">the</text>
<text x="143.7" y="34.2">connectors</text>
<text x="144.5" y="31">up5k</text>
<text x="153.6" y="31">FPGA, which</text>
<text x="162" y="34.2">match</text>
<text x="173" y="34.2">the</text>
<text x="174.1" y="31">is</text>
<text x="178.6" y="31">configured</text>
<text x="179.6" y="34.2">footprint</text>
<text x="194.3" y="34.2">of</text>
<text x="196.3" y="31">in</text>
<text x="199.2" y="34.2">the</text>
<text x="200.9" y="31">CRAM mode,</text>
<text x="205.7" y="34.2">ASIC breakout</text>
<text x="221.6" y="31">and</text>
<text x="228.9" y="31">awaits</text>
<text x="229" y="34.2">boards</text>
<text x="60.5" y="37.5">and</text>
<text x="67.8" y="37.5">map</text>
<text x="75.9" y="37.5">all</text>
<text x="81.7" y="37.5">the</text>
<text x="88.3" y="37.5">digital</text>
<text x="99.7" y="37.5">I/O,</text>
<text x="107.7" y="37.5">as</text>
<text x="113" y="37.5">well</text>
<text x="120.8" y="37.5">as</text>
<text x="126.1" y="37.5">project</text>
<text x="138.4" y="37.5">clock</text>
<text x="148.1" y="37.5">and</text>
<text x="155.5" y="37.5">reset,</text>
<text x="165.7" y="37.5">to</text>
<text x="170.6" y="37.5">the</text>
<text x="177.1" y="37.5">FPGA.</text>
</g>
<text font-size="2.8" fill="#008484" x="137.2" y="49.7">FPGA</text>
<g font-size="2.8" fill="#840000">
<text x="178" y="190.9">Title:</text>
<text x="187.7" y="190.9">FabricFox</text>
<text x="204.4" y="190.9">FPGASIC</text>
</g>
<g font-size="2.1" fill="#840000">
<text x="178" y="178">(C)</text>
<text x="182.8" y="178">2025</text>
<text x="189.8" y="178">Pat</text>
<text x="194.8" y="178">Deegan</text>
<text x="178" y="184">Sheet:</text>
<text x="178" y="181.2">Psychogenic</text>
<text x="193.6" y="181.2">Technologies</text>
<text x="209.8" y="181.2">INC</text>
<text x="178" y="186.7">File:</text>
<text x="184.1" y="186.7">ttdbv3-fpga-ICE40UP5k.kicad_sch</text>
<text x="178" y="196.9">KiCad</text>
<text x="178" y="194.1">Size:</text>
<text x="184.7" y="194.1">A4</text>
<text x="185.7" y="196.9">E.D.A.</text>
<text x="193.3" y="196.9">9.0.6</text>
<text x="200" y="194.1">Date:</text>
<text x="207" y="194.1">2025-12-01</text>
<text x="263" y="194.3">Rev:</text>
<text x="263" y="196.9">Id:</text>
<text x="267.1" y="196.9">1/2</text>
<text x="269.4" y="194.3">2.0</text>
</g>
<g font-size="1.8" fill="#840000">
<text x="35" y="11.9">1</text>
<text x="85" y="11.9">2</text>
<text x="135" y="11.9">3</text>
<text x="185" y="11.9">4</text>
<text x="235" y="11.9">5</text>
<text x="285" y="11.9">6</text>
<text x="10.3" y="35.9">A</text>
<text x="285.3" y="35.9">A</text>
<text x="10.3" y="85.9">B</text>
<text x="285.3" y="85.9">B</text>
<text x="10.3" y="135.9">C</text>
<text x="285.3" y="135.9">C</text>
<text x="10.3" y="185.9">D</text>
<text x="285.3" y="185.9">D</text>
<text x="35" y="199.9">1</text>
<text x="85" y="199.9">2</text>
<text x="135" y="199.9">3</text>
<text x="185" y="199.9">4</text>
<text x="235" y="199.9">5</text>
<text x="285" y="199.9">6</text>
</g>
<g font-size="1.8" fill="#008484">
<text x="70.6" y="47.9">J2</text>
<text x="213.2" y="44.9">DF12NB-50DS-0.5V_51</text>
<text x="223.6" y="42.4">J1</text>
<text x="52.5" y="51.7">+3V3</text>
<text x="94.6" y="51.7">GND</text>
<text x="206.1" y="49.1">GND</text>
<text x="261.5" y="50.1">+3V3</text>
<text x="94.6" y="59.3">GND</text>
<text x="241.9" y="54.2">GND</text>
<text x="241.9" y="59.3">+3V3</text>
<text x="241.9" y="56.7">+3V3</text>
<text x="94.6" y="61.8">GND</text>
<text x="206.1" y="61.8">GND</text>
<text x="241.9" y="61.8">GND</text>
<text x="265.9" y="61.6">1k</text>
<text x="94.6" y="72">GND</text>
<text x="94.6" y="69.4">GND</text>
<text x="206.1" y="74.5">GND</text>
<text x="94.6" y="82.1">GND</text>
<text x="94.6" y="79.6">GND</text>
<text x="56.2" y="84.7">GND</text>
<text x="94.6" y="89.8">GND</text>
<text x="206.1" y="89.8">GND</text>
<text x="94.6" y="92.3">GND</text>
<text x="94.6" y="99.9">GND</text>
<text x="206.1" y="99.9">GND</text>
<text x="94.6" y="102.5">GND</text>
<text x="159.6" y="102.5">~{FPGA_RESET}</text>
<text x="206.1" y="105">GND</text>
<text x="239.4" y="102.5">GND</text>
<text x="239.4" y="107.5">GND</text>
<text x="94.6" y="110.1">GND</text>
<text x="94.6" y="112.6">GND</text>
<text x="56.2" y="115.2">GND</text>
<text x="51.2" y="125.3">GND</text>
<text x="51.2" y="120.2">GND</text>
<text x="89.5" y="122.8">GND</text>
<text x="94.6" y="125.3">GND</text>
<text x="94.6" y="120.2">GND</text>
<text x="164.7" y="125.3">CDONE</text>
<text x="168.4" y="120.2">~{SS}}</text>
<text x="183.4" y="125.3">0</text>
<text x="64.6" y="129.1">DF12NB-60DS-0.5V_51</text>
<text x="138.6" y="140.6">proj_~{rst}</text>
<text x="262.3" y="150.7">+3V3</text>
<text x="58.3" y="161.8">+3V3</text>
<text x="239.3" y="157.4">GND</text>
<text x="162.2" y="167.3">FID1</text>
<text x="54.3" y="173.4">10u</text>
<text x="69" y="173.4">100n</text>
<text x="162.2" y="172.4">FID2</text>
<text x="162.2" y="169.7">Fiducial</text>
<text x="162.2" y="177.5">FID3</text>
<text x="162.2" y="179.9">Fiducial</text>
<text x="162.2" y="174.8">Fiducial</text>
<text x="58.9" y="185.3">GND</text>
</g>
<g font-size="1.8" fill="#9aff16">
<text x="77.4" y="54">B</text>
<text x="77.5" y="51.4">A</text>
<text x="77.4" y="56.5">C</text>
<text x="77.4" y="61.6">D</text>
<text x="77.4" y="64.1">E</text>
<text x="77.4" y="71.7">G</text>
<text x="77.5" y="66.7">F</text>
<text x="77.3" y="74.3">H</text>
<text x="77.5" y="76.8">J</text>
<text x="77.4" y="81.9">K</text>
<text x="77.3" y="87">M</text>
<text x="77.5" y="84.4">L</text>
<text x="77.3" y="92.1">N</text>
<text x="77.4" y="94.6">P</text>
<text x="77.3" y="97.1">Q</text>
<text x="77.4" y="102.2">R</text>
<text x="77.4" y="105.4">S</text>
<text x="77.5" y="107.9">T</text>
<text x="77.3" y="112.4">U</text>
<text x="77.3" y="117.5">W</text>
<text x="77.5" y="114.9">V</text>
<text x="77.4" y="122.5">X</text>
</g>
<g font-size="1.8" fill="#0063c0">
<text x="205.2" y="53">uout6</text>
<text x="205.2" y="50.5">uout7</text>
<text x="205.2" y="55.5">uout5</text>
<text x="205.2" y="58.1">uout4</text>
<text x="205.2" y="65.7">uout2</text>
<text x="205.2" y="63.2">uout3</text>
<text x="205.2" y="68.2">uout1</text>
<text x="205.2" y="70.8">uout0</text>
<text x="161.6" y="77.1">uout[0..7]</text>
<text x="172.7" y="75.9">uout[0..7]</text>
<text x="186.1" y="74.5">GPOutput</text>
</g>
<g font-size="1.8" fill="#0000c2">
<text x="235.5" y="50.1">+5V</text>
<text x="252.6" y="66">pull</text>
<text x="257.4" y="66">hi</text>
<text x="244.5" y="82.1">GND</text>
<text x="248" y="83.8">mngIO3/ck</text>
<text x="244.5" y="94.8">GND</text>
<text x="248" y="91.4">mngIO2/~{cs}</text>
<text x="248.1" y="96.5">mngIO1/rx</text>
<text x="248.2" y="99">mngIO0/tx</text>
<text x="174.8" y="131.2">CDONE output</text>
<text x="189.5" y="131.2">tied</text>
<text x="194.2" y="131.2">to</text>
<text x="197.3" y="131.2">input</text>
<text x="203.2" y="131.2">is</text>
<text x="206" y="131.2">complex</text>
<text x="215.1" y="131.2">to</text>
<text x="218.1" y="131.2">manage</text>
<text x="174.8" y="133.2">with</text>
<text x="174.8" y="135.2">demoboard.</text>
<text x="174.8" y="137.3">instead,</text>
<text x="179.7" y="133.2">the</text>
<text x="183.4" y="137.3">but</text>
<text x="183.9" y="133.2">pull-up/down</text>
<text x="187.6" y="137.3">left</text>
<text x="188.2" y="135.2">Using</text>
<text x="192" y="137.3">as</text>
<text x="194.6" y="135.2">DONE led</text>
<text x="195.3" y="137.3">DNP</text>
<text x="198.6" y="133.2">combos</text>
<text x="200.4" y="137.3">tied</text>
<text x="204.9" y="135.2">(in</text>
<text x="205.1" y="137.3">to</text>
<text x="207.1" y="133.2">present</text>
<text x="208.2" y="137.3">uin0.</text>
<text x="208.7" y="135.2">FPGA sheet)</text>
<text x="215.3" y="133.2">on</text>
<text x="218.7" y="133.2">the</text>
<text x="122.2" y="196.7">Fox</text>
<text x="126.6" y="196.7">icon</text>
<text x="131.8" y="196.7">based</text>
<text x="138.6" y="196.7">on</text>
<text x="142.1" y="196.7">image</text>
<text x="148.9" y="196.7">byStampf</text>
<text x="161.5" y="196.9">Pixabay.com</text>
<text x="161.8" y="196.7">@</text>
</g>
<g font-size="1.8" fill="#01a67a">
<text x="54.1" y="58.1">uio1</text>
<text x="54.1" y="55.5">uio0</text>
<text x="56.2" y="54.2">GND</text>
<text x="54.1" y="65.7">uio3</text>
<text x="54.1" y="60.6">uio2</text>
<text x="56.2" y="64.4">GND</text>
<text x="54.1" y="68.2">uio4</text>
<text x="54.1" y="70.8">uio5</text>
<text x="54.1" y="75.9">uio6</text>
<text x="56.2" y="74.5">GND</text>
<text x="120.1" y="77.1">GPBidir</text>
<text x="124.5" y="73.3">uio[0..7]</text>
<text x="138.6" y="74.5">uio[0..7]</text>
<text x="54.1" y="78.4">uio7</text>
</g>
<g font-size="1.8">
<text x="243.8" y="65.7">mngIO7</text>
<text x="243.8" y="68.2">mngIO6</text>
<text x="244.5" y="72">GND</text>
<text x="243.8" y="73.3">mngIO5</text>
<text x="201.4" y="83.5">reserved4</text>
<text x="243.8" y="78.4">mngIO4</text>
<text x="201.4" y="86">reserved3</text>
<text x="203.2" y="93.6">RES2</text>
<text x="203.2" y="91.1">RES3</text>
<text x="203.2" y="96.2">RES1</text>
<text x="200.7" y="106.3">c_sel_inc</text>
<text x="243.3" y="103.8">c_ena</text>
<text x="190.8" y="124.1">mngIO5</text>
<text x="129.5" y="139.4">p_rst</text>
</g>
<g font-size="1.8" fill="#ed8200">
<text x="261.6" y="83.5">SCK</text>
<text x="242" y="87.2">HighSpeed</text>
<text x="117.5" y="132.9">HighSpeed</text>
<text x="129.5" y="134.3">p_clk</text>
<text x="138.6" y="135.5">PROJ_CLK</text>
<text x="256.5" y="144.4">SCK</text>
</g>
<g font-size="1.8" fill="#2ea400">
<text x="54.1" y="88.6">uin0</text>
<text x="54.1" y="91.1">uin1</text>
<text x="56.2" y="94.8">GND</text>
<text x="54.1" y="98.7">uin3</text>
<text x="54.1" y="96.2">uin2</text>
<text x="54.1" y="101.3">uin4</text>
<text x="54.1" y="106.3">uin5</text>
<text x="56.2" y="105">GND</text>
<text x="54.1" y="111.4">uin7</text>
<text x="54.1" y="108.9">uin6</text>
<text x="71.1" y="141.9">uin[0..7]</text>
<text x="138.6" y="143.1">uin[0..7]</text>
<text x="112.5" y="145.6">GPInput</text>
</g>
<g font-size="1.8" fill="#5000c0">
<text x="261.6" y="91.1">~{SS}</text>
<text x="261.6" y="98.7">MOSI</text>
<text x="261.6" y="96.2">MISO</text>
<text x="181.7" y="119">{PRGSPI}</text>
<text x="196.7" y="117.7">SPI</text>
<text x="146.9" y="120.2">FSPI{MISO</text>
<text x="157.7" y="120.2">MOSI</text>
<text x="163.5" y="120.2">SCK</text>
<text x="236.2" y="136.8">{PRGSPI}</text>
<text x="233.7" y="147">~{SS}</text>
<text x="233.7" y="144.4">MISO</text>
<text x="256.5" y="147">MOSI</text>
</g>
<text font-size="1.8" fill="#4cb103" x="200.7" y="101.3">c_~{rst}</text>
<g font-size="1.8" fill="#a1a1a1">
<text x="246.5" y="142.7">J3</text>
<text x="242.5" y="149.6">1</text>
<text x="242.5" y="147.1">3</text>
<text x="242.5" y="144.5">5</text>
<text x="251.4" y="149.6">2</text>
<text x="251.4" y="147.1">4</text>
<text x="251.4" y="144.5">6</text>
</g>
<g font-size="1.8" fill="#848400">
<text x="137.2" y="149.6">File:</text>
<text x="142.4" y="149.6">fpga.kicad_sch</text>
</g>
<g font-size="1.5" fill="#008484">
<text x="265.9" y="59.3">R6</text>
<text x="183" y="123.3">R1</text>
<text x="54.6" y="171">C19</text>
<text x="68.9" y="171">C20</text>
</g>
<g font-size="1.4" fill="#840000">
<text x="68" y="50.5">1</text>
<text x="68" y="53.1">3</text>
<text x="83.2" y="50.5">2</text>
<text x="83.2" y="53.1">4</text>
<text x="217.8" y="48">1</text>
<text x="217.8" y="50.5">3</text>
<text x="217.8" y="53.1">5</text>
<text x="230.5" y="48">2</text>
<text x="230.5" y="50.5">4</text>
<text x="230.5" y="53.1">6</text>
<text x="68" y="55.6">5</text>
<text x="68" y="58.2">7</text>
<text x="83.2" y="55.6">6</text>
<text x="83.2" y="58.2">8</text>
<text x="217.8" y="55.6">7</text>
<text x="217.8" y="58.2">9</text>
<text x="230" y="58.2">10</text>
<text x="230.5" y="55.6">8</text>
<text x="67.5" y="63.2">11</text>
<text x="67.5" y="65.8">13</text>
<text x="68" y="60.7">9</text>
<text x="82.7" y="60.7">10</text>
<text x="82.7" y="63.2">12</text>
<text x="82.7" y="65.8">14</text>
<text x="217.3" y="60.7">11</text>
<text x="217.3" y="63.2">13</text>
<text x="217.3" y="65.8">15</text>
<text x="230" y="60.7">12</text>
<text x="230" y="63.2">14</text>
<text x="230" y="65.8">16</text>
<text x="67.5" y="68.3">15</text>
<text x="67.5" y="70.9">17</text>
<text x="82.7" y="68.3">16</text>
<text x="82.7" y="70.9">18</text>
<text x="217.3" y="68.3">17</text>
<text x="217.3" y="70.9">19</text>
<text x="230" y="68.3">18</text>
<text x="230" y="70.9">20</text>
<text x="67.5" y="73.4">19</text>
<text x="67.5" y="75.9">21</text>
<text x="82.7" y="73.4">20</text>
<text x="82.7" y="75.9">22</text>
<text x="217.3" y="73.4">21</text>
<text x="217.3" y="75.9">23</text>
<text x="230" y="73.4">22</text>
<text x="230" y="75.9">24</text>
<text x="67.5" y="78.5">23</text>
<text x="67.5" y="81">25</text>
<text x="67.5" y="83.6">27</text>
<text x="82.7" y="78.5">24</text>
<text x="82.7" y="81">26</text>
<text x="82.7" y="83.6">28</text>
<text x="217.3" y="78.5">25</text>
<text x="217.3" y="81">27</text>
<text x="217.3" y="83.6">29</text>
<text x="230" y="78.5">26</text>
<text x="230" y="81">28</text>
<text x="230" y="83.6">30</text>
<text x="67.5" y="86.1">29</text>
<text x="67.5" y="88.6">31</text>
<text x="82.7" y="86.1">30</text>
<text x="82.7" y="88.6">32</text>
<text x="217.3" y="86.1">31</text>
<text x="217.3" y="88.6">33</text>
<text x="230" y="86.1">32</text>
<text x="230" y="88.6">34</text>
<text x="67.5" y="91.2">33</text>
<text x="67.5" y="93.7">35</text>
<text x="82.7" y="91.2">34</text>
<text x="82.7" y="93.7">36</text>
<text x="217.3" y="91.2">35</text>
<text x="217.3" y="93.7">37</text>
<text x="230" y="91.2">36</text>
<text x="230" y="93.7">38</text>
<text x="67.5" y="96.3">37</text>
<text x="67.5" y="98.8">39</text>
<text x="67.5" y="101.3">41</text>
<text x="82.7" y="96.3">38</text>
<text x="82.7" y="98.8">40</text>
<text x="82.7" y="101.3">42</text>
<text x="217.3" y="96.3">39</text>
<text x="217.3" y="98.8">41</text>
<text x="217.3" y="101.3">43</text>
<text x="230" y="96.3">40</text>
<text x="230" y="98.8">42</text>
<text x="230" y="101.3">44</text>
<text x="67.5" y="103.9">43</text>
<text x="67.5" y="106.4">45</text>
<text x="82.7" y="103.9">44</text>
<text x="82.7" y="106.4">46</text>
<text x="217.3" y="103.9">45</text>
<text x="217.3" y="106.4">47</text>
<text x="230" y="103.9">46</text>
<text x="230" y="106.4">48</text>
<text x="67.5" y="109">47</text>
<text x="67.5" y="111.5">49</text>
<text x="82.7" y="109">48</text>
<text x="82.7" y="111.5">50</text>
<text x="217.3" y="109">49</text>
<text x="230" y="109">50</text>
<text x="67.5" y="114">51</text>
<text x="67.5" y="116.6">53</text>
<text x="67.5" y="119.1">55</text>
<text x="82.7" y="114">52</text>
<text x="82.7" y="116.6">54</text>
<text x="82.7" y="119.1">56</text>
<text x="67.5" y="121.7">57</text>
<text x="67.5" y="124.2">59</text>
<text x="82.7" y="121.7">58</text>
<text x="82.7" y="124.2">60</text>
</g>
</svg>
